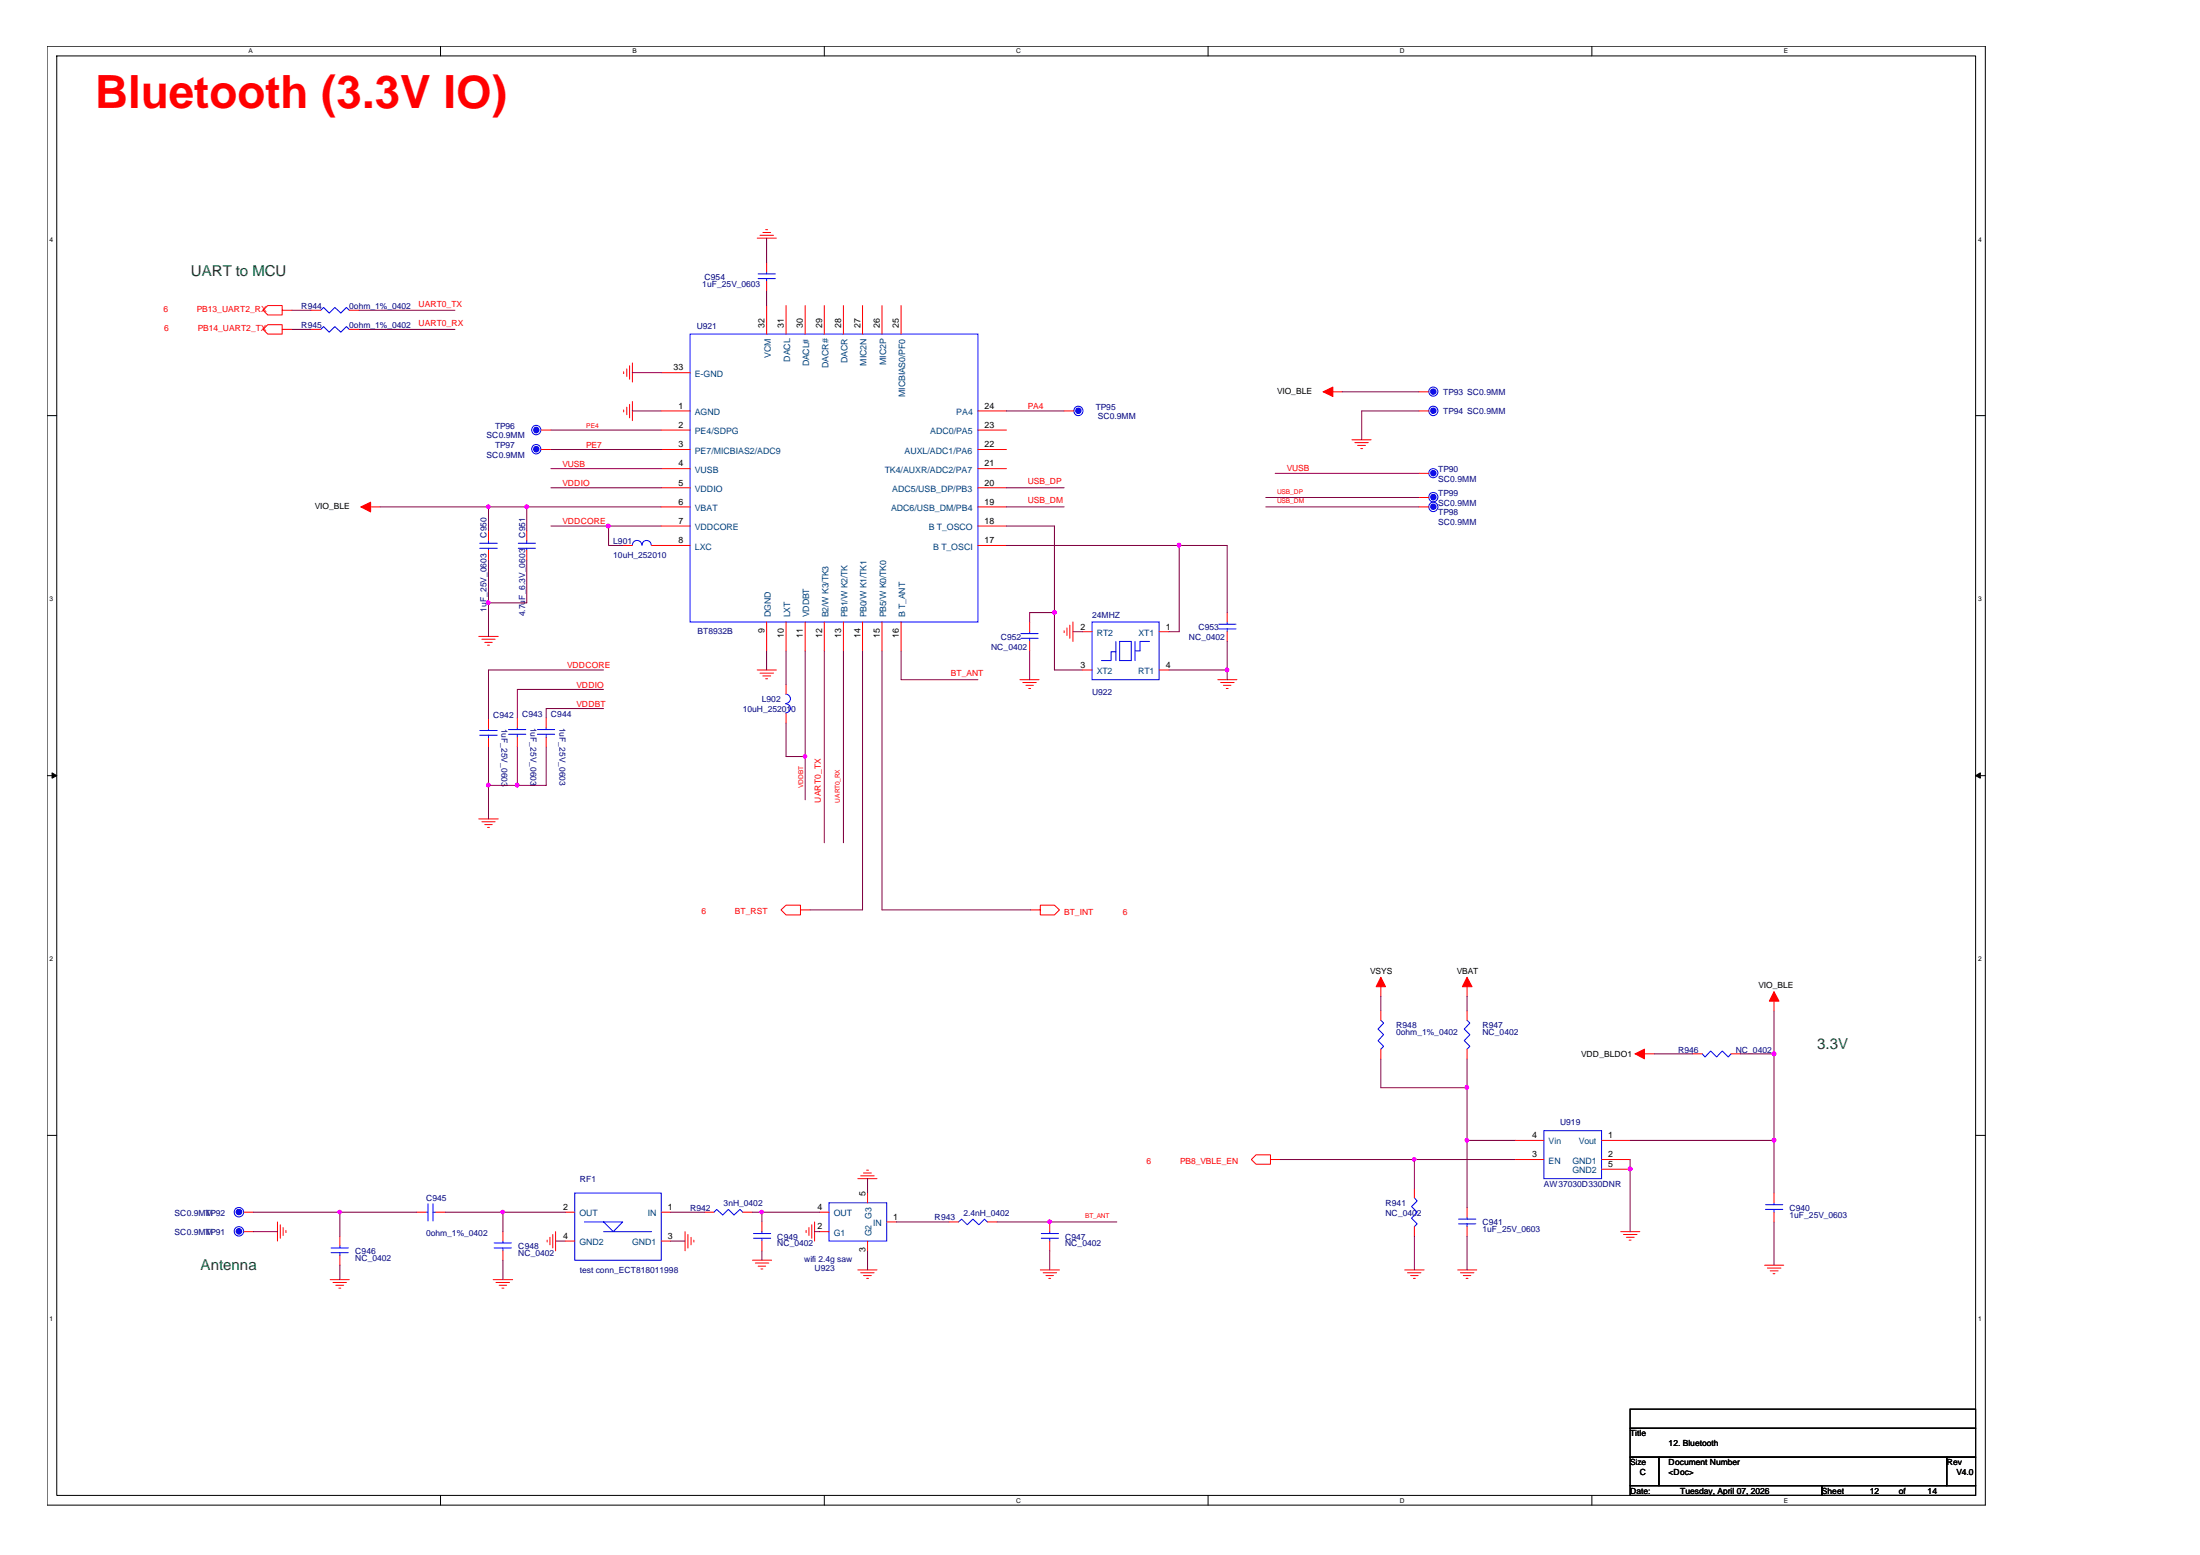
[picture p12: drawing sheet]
<svg xmlns="http://www.w3.org/2000/svg" width="297mm" height="210mm" viewBox="0 0 297 210" stroke-linecap="round" stroke-linejoin="round" font-family="sans-serif">
<path d="M6.3 6.2h261.8v197h-261.7zM7.7 7.5h259v194.4h-259z" fill="none" stroke="#000" stroke-width=".14"/>
<g fill="#fff">
<path d="M33.6 6.4h.5v1h-.5z"/>
<path d="M33.6 202h.5v1h-.5z"/>
</g>
<path d="M59.5 6.2v1.3M59.5 201.9v1.3" fill="none" stroke="#000" stroke-width=".14"/>
<g fill="#fff">
<path d="M85.4 6.4h.6v1h-.6z"/>
<path d="M85.4 202h.6v1h-.6z"/>
</g>
<path d="M111.3 6.2v1.3M111.3 201.9v1.3" fill="none" stroke="#000" stroke-width=".14"/>
<g fill="#fff">
<path d="M137.2 6.4h.6v1h-.6z"/>
<path d="M137.2 202h.6v1h-.6z"/>
</g>
<path d="M163.1 6.2v1.3M163.1 201.9v1.3" fill="none" stroke="#000" stroke-width=".14"/>
<g fill="#fff">
<path d="M189 6.4h.7v1h-.7z"/>
<path d="M189 202h.7v1h-.7z"/>
</g>
<path d="M214.9 6.2v1.3M214.9 201.9v1.3" fill="none" stroke="#000" stroke-width=".14"/>
<g fill="#fff">
<path d="M240.8 6.4h.6v1h-.6z"/>
<path d="M240.8 202h.6v1h-.6z"/>
<path d="M6.7 31.8h.5v1h-.5z"/>
<path d="M267.1 31.8h.5v1h-.5z"/>
<path d="M6.7 80.4h.5v1h-.5z"/>
<path d="M267.1 80.4h.5v1h-.5z"/>
</g>
<path d="M6.3 56.1h1.4M266.7 56.1h1.4" fill="none" stroke="#000" stroke-width=".14"/>
<g fill="#fff">
<path d="M6.7 129h.5v1h-.5z"/>
<path d="M267.1 129h.5v1h-.5z"/>
</g>
<path d="M6.3 104.7h1.4M266.7 104.7h1.4" fill="none" stroke="#000" stroke-width=".14"/>
<path d="M7 104.3l.7 .4-.7 .3zM266.7 104.7l.7-.4v.7z" fill="#000" stroke="#000" stroke-width=".14"/>
<g fill="#fff">
<path d="M6.7 177.5h.5v1h-.5z"/>
<path d="M267.1 177.5h.5v1h-.5z"/>
</g>
<path d="M6.3 153.3h1.4M266.7 153.3h1.4M220.1 190.2h46.6v2.6h-46.6zM220.1 192.8h46.6v3.9h-46.6zM220.1 196.7h3.9v3.8h-3.9zM224 196.7h38.8v3.8h-38.8zM262.8 196.7h3.9v3.8h-3.9zM220.1 200.5h25.9v1.4h-25.9zM246 200.5h20.7v1.4h-20.7z" fill="none" stroke="#000" stroke-width=".14"/>
<g fill="none" stroke="#f00" stroke-width=".14">
<path d="M102.2 32.1h2.6M102.6 31.8h1.8M103 31.4h1.1M103.4 31h.2M103.5 35.4v1.3M103.5 38v1.3M38.1 44.5v-.7h-1.9l-.7 .7 .7 .6h1.9v-.6h1.3M38.1 41.9v-.7h-1.9l-.7 .7 .7 .6h1.9v-.6h1.3M42 44.5h1.3M42 41.9h1.3M47.2 44.5h1.3M47.2 41.9h1.3"/>
<path d="M73.1 58.1h1.3M84.2 55.3v.3M84.2 50.2v.2M84.6 55v1M84.6 49.8v1M85 54.6v1.8M85 49.4v1.8M85.4 54.2v2.6M85.4 49v2.6M89.3 55.5h3.9M89.3 58.1h3.9M89.3 50.3h3.9"/>
<path d="M103.5 41.2v3.9M106.1 41.2v3.9M108.7 41.2v3.9M111.3 41.2v3.9M113.9 41.2v3.9M116.5 41.2v3.9M119.1 41.2v3.9M121.7 41.2v3.9M132 58.1h3.9M132 55.5h3.9M143.7 55.5h1.3M178.6 52.9h2.6"/>
<path d="M182.5 59.4h2.6M182.9 59.7h1.8M191.6 52.9h1.3M191.6 55.5h1.3M48.7 68.4h2.6M66 74.3v1.3M66 71.7v1.3M71.1 74.3v1.3M71.1 71.7v1.3M73.1 60.7h1.3M84.1 73.6h1.3M88 73.6h5.2"/>
<path d="M89.3 60.7h3.9M89.3 63.3h3.9M89.3 65.8h3.9M89.3 68.4h3.9M89.3 71h3.9M132 73.6h3.9M132 71h3.9M132 68.4h3.9M132 65.8h3.9M132 63.3h3.9M132 60.7h3.9M183.3 60.1h1.1"/>
<path d="M183.7 60.6h.3M191.6 63.9h1.3M191.6 67.2h1.3M191.6 68.4h1.3M64.6 85.9h2.7M65.1 86.3h1.7M65.4 86.7h1.1M65.8 87.1h.3M66 97v1.4M66 99.7v1.2M69.8 96.9v1.3M69.8 99.5v1.3"/>
<path d="M73.7 96.9v1.3M73.7 99.5v1.3M102.2 90.4h2.6M102.6 90.9h1.8M103 91.2h1.1M103.4 91.6h.2M103.5 84v3.9M106.1 96.3v1.3M106.1 92.4v1.3M106.1 84v3.9M108.7 84v3.9M111.3 84v3.9"/>
<path d="M113.9 84v3.9M116.5 84v3.9M119.1 84v3.9M121.7 84v3.9M137.7 91.8h2.6M138.1 92.1h1.8M138.5 92.5h1M138.9 92.9h.2M139 84v1.3M139 86.6v1.3M143.7 85.1v.3M144.1 84.8v1"/>
<path d="M144.4 84.4v1.8M144.9 84v2.6M146.1 85.3h1.3M146.1 90.4h1.3M156.5 90.4h1.3M156.5 85.3h1.3M164.4 91.8h2.6M164.8 92.1h1.8M165.2 92.5h1M165.6 92.9h.2M165.7 82.7v1.3M165.7 85.3v1.3"/>
<path d="M64.6 110.5h2.7M65.1 110.9h1.7M65.4 111.3h1.1M65.8 111.7h.3M108.1 122.8v.7h-2l-.6-.7 .6-.6h2v.6h1.2M139.1 122.8h1.4v-.6h1.9l.6 .6-.6 .7h-1.9v-.7M186.4 136.5v1.2M186.4 131.9v2.6M198.1 136.5v1.2M198.1 131.9v2.6M239.5 133.9v2.6M115.8 159.1h2.6"/>
<path d="M116.2 158.7h1.8M116.6 158.3h1M117 158h.3M171.5 156.5v.7h-1.9l-.6-.7 .6-.6h1.9v.6h1.3M186.4 141.6v1.3M198.1 141.6v1.3M204.6 156.5h3.8M204.6 153.9h3.8M216.2 153.9h3.9M216.2 156.5h3.9M216.2 157.8h3.9M220.8 142.3h2.6"/>
<path d="M228.5 142.3h1.3M233.7 142.3h1.3M32.9 163.6h1.3M32.9 166.3h1.3M37.5 164.9v2.6M37.8 165.3v1.8M38.2 165.7v1.1M38.6 166.1v.3M44.6 172.7h2.6M45 173.1h1.8M45.3 173.5h1.1M45.8 173.9h.2"/>
<path d="M45.9 166.9v1.3M45.9 169.5v1.3M56.3 163.6h1.2M58.8 163.6h1.3M66.6 172.7h2.6M67 173.1h1.8M67.4 173.5h1M67.8 173.9h.2M67.9 166.3v1.2M67.9 168.8v1.3M73.9 167.4v.3M74.3 167v1"/>
<path d="M74.6 166.6v1.9M75 166.3v2.5M76.3 163.6h1.3M76.3 167.5h1.3M89.3 163.6h1.3M89.3 167.5h1.3M92.5 166.3v2.5M92.9 166.6v1.9M93.3 167v1M93.7 167.4v.3M95.1 163.6h1.3M100.3 163.6h1.3"/>
<path d="M101.6 170.1h2.6M102 170.5h1.8M102.4 170.9h1M102.7 171.3h.3M102.9 164.9v1.4M102.9 167.5v1.3M108.8 166.1v.3M109.2 165.7v1.1M109.6 165.3v1.8M110 164.9v2.6M110.7 163.6h1.2M110.7 166.3h1.2"/>
<path d="M115.8 171.4h2.6M116.2 171.8h1.8M116.6 172.2h1M117 172.6h.3M117.1 161.1v1.3M117.1 167.5v1.3M119.7 164.9h1.3M128.1 164.9h1.3M133.3 164.9h1.3M140.5 171.4h2.5M140.8 171.8h1.9M141.2 172.2h1"/>
<path d="M141.6 172.6h.3M141.7 164.9v1.4M141.7 167.5v1.3M189.7 171.4h2.6M190 171.8h1.9M190.5 172.2h1M190.8 172.6h.3M191 165.6v1.3M191 160.4v1.3M196.8 171.4h2.6M197.2 171.8h1.8M197.6 172.2h1"/>
<path d="M198 172.6h.2M198.1 163v1.3M198.1 165.6v1.3M218.8 166.3h2.6M219.2 166.6h1.8M219.6 167h1M220 167.4h.2M238.3 170.8h2.5M238.6 171.2h1.9M239 171.5h1.1M239.4 171.9h.2M239.5 161.1v1.3"/>
<path d="M239.5 163.6v1.3"/>
</g>
<g fill="#f00" stroke="#f00" stroke-width=".14">
<path d="M239.5 133.9l.7 1.2h-1.3z"/>
<path d="M198.1 131.9l.7 1.3h-1.4z"/>
<path d="M48.7 68.4l1.3-.6v1.3z"/>
<path d="M186.4 131.9l.7 1.3h-1.3z"/>
<path d="M220.8 142.3l1.2-.7v1.3z"/>
<path d="M178.6 52.9l1.4-.6v1.2z"/>
</g>
<g fill="none" stroke="#00f" stroke-width=".14">
<path d="M102.4 37.6h2.3M102.4 37h2.3M103.5 36.7v.3M103.5 37.6v.4M43.3 44.5l.4-.4 .8 .7 .7-.7 .8 .7 .8-.7 .4 .4M43.3 41.9l.4-.4 .8 .8 .7-.8 .8 .8 .8-.8 .4 .4M93.2 45.1h38.8v38.9h-38.8zM64.8 73.3h2.3M64.8 74h2.3M66 74v.3M66 73v.3M70 73.3h2.3"/>
<path d="M70 74h2.3M71.1 74v.3M71.1 73v.3M85.4 73.6a.64 .64 0 0 1 .6-.6 .64 .64 0 0 1 .7 .6M86.7 73.6a.61 .61 0 0 1 .6-.6 .61 .61 0 0 1 .6 .6M64.8 99.2h2.3M64.8 98.6h2.3M66 98.4v.2M66 99.2v.5M68.7 99.1h2.3M68.7 98.5h2.3M69.8 98.2v.3"/>
<path d="M69.8 99.1v.4M72.6 99.1h2.3M72.6 98.5h2.3M73.7 98.2v.3M73.7 99.1v.4M106.1 95a.61 .61 0 0 1 .6 .6 .61 .61 0 0 1-.6 .6M106.1 93.7a.64 .64 0 0 1 .6 .6 .64 .64 0 0 1-.6 .7M137.8 86.2h2.4M137.8 85.5h2.4M139 85.3v.2M139 86.2v.4M147.4 84h9.1v7.8h-9.1z"/>
<path d="M150.7 86.6v2.6M150.7 88h-.7v1.2h-1.3M151.2 86.6h1.5v2.6h-1.5zM153.2 86.6v2.6M155.2 86.6h-1.3v1.3h-.7M164.5 84.9h2.4M164.5 84.3h2.4M165.7 84v.3M165.7 84.9v.4M186.4 137.7l.4 .4-.7 .8 .7 .8-.7 .8 .7 .7-.4 .4M198.1 137.7l.4 .4-.8 .8 .8 .8-.8 .8 .8 .7-.4 .4M208.4 152.6h7.8v6.5h-7.8z"/>
<path d="M229.8 142.3l.4 .4 .8-.8 .8 .8 .7-.8 .8 .8 .4-.4M44.7 169.1h2.3M44.7 168.5h2.3M45.9 168.2v.3M45.9 169.1v.4M57.5 163.6h.3M57.8 162.5v2.3M58.5 162.5v2.3M58.5 163.6h.3M66.7 168.5h2.3M66.7 167.8h2.3M67.9 167.5v.3"/>
<path d="M67.9 168.5v.3M77.6 161.1h11.7v9h-11.7zM78.9 164.9h5.2l-1.3 1.4-1.3-1.4M81.5 166.3h6.5M96.4 163.6l.4-.3 .8 .7 .7-.7 .8 .7 .8-.7 .4 .3M101.7 167.1h2.4M101.7 166.5h2.4M102.9 166.3v.2M102.9 167.1v.4M111.9 162.4h7.8v5.1h-7.8zM129.4 164.9l.4-.3 .8 .7 .8-.7 .8 .7 .7-.7 .4 .3M140.6 167.1h2.3"/>
<path d="M140.6 166.5h2.3M141.7 166.3v.2M141.7 167.1v.4M191 161.7l.3 .4-.7 .8 .7 .7-.7 .8 .7 .8-.3 .4M196.9 165.2h2.4M196.9 164.6h2.4M198.1 164.3v.3M198.1 165.2v.4M238.4 163.3h2.3M238.4 162.6h2.3M239.5 162.4v.2M239.5 163.3v.3"/>
<circle cx="72.4" cy="58" r=".63"/>
<circle cx="145.6" cy="55.5" r=".63"/>
<circle cx="193.5" cy="55.5" r=".63"/>
<circle cx="193.5" cy="52.9" r=".62"/>
<circle cx="72.4" cy="60.6" r=".63"/>
<circle cx="193.5" cy="67.1" r=".63"/>
<circle cx="193.5" cy="68.4" r=".63"/>
<circle cx="193.5" cy="63.9" r=".62"/>
<circle cx="32.3" cy="166.2" r=".64"/>
<circle cx="32.3" cy="163.6" r=".64"/>
</g>
<g fill="#00f" stroke="#00f" stroke-width=".14">
<circle cx="193.5" cy="52.9" r=".37"/>
<circle cx="32.3" cy="163.6" r=".37"/>
<circle cx="193.5" cy="55.4" r=".37"/>
<circle cx="72.4" cy="58" r=".38"/>
<circle cx="72.4" cy="60.6" r=".38"/>
<circle cx="193.5" cy="63.9" r=".37"/>
<circle cx="193.5" cy="67.1" r=".38"/>
<circle cx="145.6" cy="55.4" r=".37"/>
<circle cx="193.5" cy="68.4" r=".37"/>
<circle cx="32.3" cy="166.2" r=".38"/>
</g>
<g fill="none" stroke="#800040" stroke-width=".14">
<path d="M103.5 32.1v3.3M103.5 39.3v1.9M39.4 41.9h2.6M39.4 44.5h2.6M48.5 41.9h12.9M48.5 44.5h12.9M74.4 58.1h14.9M85.4 55.5h3.9M85.4 50.3h3.9M135.9 55.5h7.8M181.2 52.9h10.4M191.6 55.5h-7.7v3.9"/>
<path d="M51.3 68.4h14.7M66 68.4h5.1M66 75.6v5.8M66 68.4v3.3M71.1 68.4h18.2M71.1 75.6v5.8h-5.1M71.1 68.4v3.3M74.4 71h7.8M74.4 65.8h14.9M74.4 60.7h14.9M74.4 63.3h14.9M82.2 71h7.1"/>
<path d="M82.2 71v2.6h1.9M135.9 71h6.5v11.7M135.9 65.8h7.8M135.9 68.4h7.8M135.9 73.6h23.3M159.2 73.6h6.5v9.1M159.2 73.6v11.7h-1.4M170.9 67.2h20.7M170.9 68.4h20.7M172.2 63.9h19.4M66 81.4v4.5M81.5 93.1h-11.7v3.8"/>
<path d="M81.5 95.6h-7.8v1.3M81.5 90.4h-15.5v6.6M103.5 87.9v2.5M106.1 87.9v4.5M106.1 97.6v4.5h2.6M108.7 87.9v14.2M111.3 87.9v25.9M113.9 87.9v25.9M116.5 87.9v34.9h-7.2M119.1 87.9v34.9h20M121.7 87.9v3.9h10.3M139 87.9v3.9"/>
<path d="M142.4 82.7v7.7h3.7M142.4 82.7h-3.4v1.3M144.9 85.3h1.2M157.8 90.4h7.9v1.4M165.7 86.6v3.8M66 106h3.8M66 100.9v5.1M66 106v4.5M69.8 100.8v5.2M73.7 100.8v5.2h-3.9M108.7 102.1v5.9M186.4 134.5v2"/>
<path d="M198.1 134.5v2M239.5 136.5v5.8M117.1 159.1v2M172.8 156.5h18.2M186.4 142.9v3.9h11.7M191 156.5v3.9M191 156.5h13.6M198.1 153.9v9.1M198.1 146.8v7.1M198.1 142.9v3.9M198.1 153.9h6.5M220.1 153.9h19.4"/>
<path d="M220.1 156.5v9.8M223.4 142.3h5.1M235 142.3h4.5M239.5 153.9v7.2M239.5 142.3v11.6M34.2 166.3h3.3M34.2 163.6h11.7M45.9 163.6h10.4M45.9 163.6v3.3M45.9 170.8v1.9M60.1 163.6h7.8M67.9 163.6v2.7"/>
<path d="M67.9 170.1v2.6M67.9 163.6h8.4M75 167.5h1.3M90.6 167.5h1.9M90.6 163.6h4.5M101.6 163.6h1.3M102.9 163.6h7.8M102.9 168.8v1.3M102.9 163.6v1.3M110 166.3h.7M117.1 168.8v2.6M121 164.9h7.1"/>
<path d="M134.6 164.9h16.2M141.7 168.8v2.6M191 166.9v4.5M198.1 166.9v4.5M239.5 164.9v5.9"/>
</g>
<g fill="#f0f" stroke="#f0f" stroke-width=".14">
<path d="M190.8 156.3h.3l.1 .2-.1 .2h-.2h-.1z" fill-rule="evenodd"/>
<path d="M197.9 153.7h.3l.1 .2-.1 .2h-.2h-.1z" fill-rule="evenodd"/>
<path d="M65.8 105.8l.1-.1 .2 .1v.3l-.2 .1-.1-.1z" fill-rule="evenodd"/>
<path d="M69.7 105.8l.1-.1 .2 .1v.3l-.2 .1-.1-.1z" fill-rule="evenodd"/>
<path d="M45.7 163.4h.3l.1 .2-.1 .2h-.2h-.1z" fill-rule="evenodd"/>
<path d="M108.5 101.9h.3l.1 .2-.1 .2h-.1h-.2z" fill-rule="evenodd"/>
<path d="M165.5 90.2h.2l.2 .1-.1 .3-.1 .1-.2-.1z" fill-rule="evenodd"/>
<path d="M141.5 164.7h.4v.2v.2l-.2 .1-.2-.1z" fill-rule="evenodd"/>
<path d="M67.7 163.4h.3l.1 .2-.1 .2h-.1h-.2z" fill-rule="evenodd"/>
<path d="M102.7 163.4h.3l.1 .2-.1 .2h-.2h-.1z" fill-rule="evenodd"/>
<path d="M65.8 81.2h.3l.1 .1-.1 .2-.2 .1-.1-.1z" fill-rule="evenodd"/>
<path d="M65.8 68.2h.3l.1 .2-.1 .2h-.2h-.1z" fill-rule="evenodd"/>
<path d="M159 73.4l.2-.1 .2 .1-.1 .4h-.1h-.2z" fill-rule="evenodd"/>
<path d="M197.9 146.6l.1-.1 .3 .1-.1 .4h-.2h-.1z" fill-rule="evenodd"/>
<path d="M190.8 156.3h.3l.1 .2-.1 .2h-.2h-.1z" fill-rule="evenodd"/>
<path d="M197.9 153.7h.3l.1 .2-.1 .2h-.2h-.1z" fill-rule="evenodd"/>
<path d="M65.8 105.8l.1-.1 .2 .1v.3l-.2 .1-.1-.1z" fill-rule="evenodd"/>
<path d="M69.7 105.8l.1-.1 .2 .1v.3l-.2 .1-.1-.1z" fill-rule="evenodd"/>
<path d="M45.7 163.4h.3l.1 .2-.1 .2h-.2h-.1z" fill-rule="evenodd"/>
<path d="M108.5 101.9h.3l.1 .2-.1 .2h-.1h-.2z" fill-rule="evenodd"/>
<path d="M165.5 90.2h.2l.2 .1-.1 .3-.1 .1-.2-.1z" fill-rule="evenodd"/>
<path d="M141.5 164.7h.4v.2v.2l-.2 .1-.2-.1z" fill-rule="evenodd"/>
<path d="M67.7 163.4h.3l.1 .2-.1 .2h-.1h-.2z" fill-rule="evenodd"/>
<path d="M102.7 163.4h.3l.1 .2-.1 .2h-.2h-.1z" fill-rule="evenodd"/>
<path d="M65.8 81.2h.3l.1 .1-.1 .2-.2 .1-.1-.1z" fill-rule="evenodd"/>
<path d="M65.8 68.2h.3l.1 .2-.1 .2h-.2h-.1z" fill-rule="evenodd"/>
<path d="M159 73.4l.2-.1 .2 .1-.1 .4h-.1h-.2z" fill-rule="evenodd"/>
<path d="M197.9 146.6l.1-.1 .3 .1-.1 .4h-.2h-.1z" fill-rule="evenodd"/>
<circle cx="239.5" cy="153.9" r=".25"/>
<circle cx="220.1" cy="157.8" r=".26"/>
<circle cx="82.1" cy="71" r=".26"/>
<circle cx="71.1" cy="68.4" r=".25"/>
<circle cx="142.4" cy="82.7" r=".25"/>
<circle cx="239.5" cy="142.3" r=".26"/>
</g>
<text font-size="6.2" fill="#f00" x="12.8" y="14.6">Bluetooth (3.3V IO)</text>
<g font-size="2" fill="#008000">
<text x="25.8" y="37.3">UART to MCU</text>
<text x="245.4" y="141.6">3.3V</text>
<text x="27.1" y="171.4">Antenna</text>
</g>
<g font-size="1.2">
<text x="103.2" y="44.2" transform="rotate(-90 103.2 44.2)">32</text>
<text x="105.8" y="44.2" transform="rotate(-90 105.8 44.2)">31</text>
<text x="108.4" y="44.2" transform="rotate(-90 108.4 44.2)">30</text>
<text x="111" y="44.2" transform="rotate(-90 111 44.2)">29</text>
<text x="113.6" y="44.2" transform="rotate(-90 113.6 44.2)">28</text>
<text x="116.2" y="44.2" transform="rotate(-90 116.2 44.2)">27</text>
<text x="118.8" y="44.2" transform="rotate(-90 118.8 44.2)">26</text>
<text x="121.4" y="44.2" transform="rotate(-90 121.4 44.2)">25</text>
<text x="90.9" y="50">33</text>
<text x="91.6" y="55.2">1</text>
<text x="91.6" y="57.8">2</text>
<text x="132.9" y="55.2">24</text>
<text x="132.9" y="57.8">23</text>
<text x="91.6" y="60.4">3</text>
<text x="91.6" y="63">4</text>
<text x="91.6" y="65.5">5</text>
<text x="132.9" y="65.5">20</text>
<text x="132.9" y="63">21</text>
<text x="132.9" y="60.4">22</text>
<text x="91.6" y="68.1">6</text>
<text x="91.6" y="70.7">7</text>
<text x="132.9" y="70.7">18</text>
<text x="132.9" y="68.1">19</text>
<text x="91.6" y="73.3">8</text>
<text x="132.9" y="73.3">17</text>
<text x="103.2" y="85.5" transform="rotate(-90 103.2 85.5)">9</text>
<text x="105.8" y="86.1" transform="rotate(-90 105.8 86.1)">10</text>
<text x="108.4" y="86.1" transform="rotate(-90 108.4 86.1)">11</text>
<text x="111" y="86.1" transform="rotate(-90 111 86.1)">12</text>
<text x="113.6" y="86.1" transform="rotate(-90 113.6 86.1)">13</text>
<text x="116.2" y="86.1" transform="rotate(-90 116.2 86.1)">14</text>
<text x="118.8" y="86.1" transform="rotate(-90 118.8 86.1)">15</text>
<text x="121.4" y="86.1" transform="rotate(-90 121.4 86.1)">16</text>
<text x="145.9" y="85">2</text>
<text x="157.4" y="85">1</text>
<text x="145.9" y="90.1">3</text>
<text x="157.4" y="90.1">4</text>
<text x="206.9" y="153.6">4</text>
<text x="217.1" y="153.6">1</text>
<text x="116.8" y="161.5" transform="rotate(-90 116.8 161.5)">5</text>
<text x="206.9" y="156.2">3</text>
<text x="217.1" y="156.2">2</text>
<text x="217.1" y="157.5">5</text>
<text x="76" y="163.3">2</text>
<text x="76" y="167.2">4</text>
<text x="90.2" y="163.3">1</text>
<text x="90.2" y="167.2">3</text>
<text x="110.4" y="163.3">4</text>
<text x="110.4" y="166">2</text>
<text x="120.6" y="164.6">1</text>
<text x="116.8" y="169.1" transform="rotate(-90 116.8 169.1)">3</text>
</g>
<g font-size="1.2" fill="#004080">
<text x="93.8" y="50.9">E-GND</text>
<text x="104.1" y="48.3" transform="rotate(-90 104.1 48.3)">VCM</text>
<text x="106.7" y="48.8" transform="rotate(-90 106.7 48.8)">DACL</text>
<text x="109.3" y="49.5" transform="rotate(-90 109.3 49.5)">DACL#</text>
<text x="111.8" y="49.7" transform="rotate(-90 111.8 49.7)">DACR#</text>
<text x="114.4" y="49" transform="rotate(-90 114.4 49)">DACR</text>
<text x="117" y="49.4" transform="rotate(-90 117 49.4)">MIC2N</text>
<text x="119.6" y="49.3" transform="rotate(-90 119.6 49.3)">MIC2P</text>
<text x="122.2" y="53.6" transform="rotate(-90 122.2 53.6)">MICBIAS0/PF0</text>
<text x="93.8" y="56">AGND</text>
<text x="93.8" y="58.6">PE4/SDPG</text>
<text x="125.6" y="58.6">ADC0/PA5</text>
<text x="129.1" y="56">PA4</text>
<text x="93.8" y="61.2">PE7/MICBIAS2/ADC9</text>
<text x="93.8" y="63.8">VUSB</text>
<text x="119.5" y="63.8">TK4/AUXR/ADC2/PA7</text>
<text x="122.1" y="61.2">AUXL/ADC1/PA6</text>
<text x="93.8" y="66.4">VDDIO</text>
<text x="93.8" y="69">VBAT</text>
<text x="93.8" y="71.6">VDDCORE</text>
<text x="120.3" y="69">ADC6/USB_DM/PB4</text>
<text x="120.5" y="66.4">ADC5/USB_DP/PB3</text>
<text x="125.4" y="71.6">B T_OSCO</text>
<text x="93.8" y="74.2">LXC</text>
<text x="126" y="74.2">B T_OSCI</text>
<text x="104.1" y="83.3" transform="rotate(-90 104.1 83.3)">DGND</text>
<text x="106.7" y="83.3" transform="rotate(-90 106.7 83.3)">LXT</text>
<text x="109.3" y="83.3" transform="rotate(-90 109.3 83.3)">VDDBT</text>
<text x="111.8" y="83.3" transform="rotate(-90 111.8 83.3)">B2/W K3/TK3</text>
<text x="114.4" y="83.3" transform="rotate(-90 114.4 83.3)">PB1/W K2/TK</text>
<text x="117" y="83.3" transform="rotate(-90 117 83.3)">PB0/W K1/TK1</text>
<text x="119.6" y="83.3" transform="rotate(-90 119.6 83.3)">PB5/W K0/TK0</text>
<text x="122.2" y="83.3" transform="rotate(-90 122.2 83.3)">B T_ANT</text>
<text x="148.1" y="85.8">RT2</text>
<text x="153.7" y="85.8">XT1</text>
<text x="148.1" y="91">XT2</text>
<text x="153.7" y="91">RT1</text>
<text x="209.1" y="154.5">Vin</text>
<text x="213.1" y="154.5">Vout</text>
<text x="209.1" y="157.1">EN</text>
<text x="212.3" y="157.1">GND1</text>
<text x="212.3" y="158.4">GND2</text>
<text x="78.2" y="164.2">OUT</text>
<text x="87.5" y="164.2">IN</text>
<text x="112.6" y="164.2">OUT</text>
<text x="112.6" y="166.8">G1</text>
<text x="117.7" y="166.9" transform="rotate(-90 117.7 166.9)">G2</text>
<text x="117.7" y="164.5" transform="rotate(-90 117.7 164.5)">G3</text>
<text x="117.9" y="165.5">IN</text>
<text x="78.2" y="168.1">GND2</text>
<text x="85.3" y="168.1">GND1</text>
</g>
<g font-size="1.1" fill="#000080">
<text x="40.7" y="41.7">R944</text>
<text x="47.2" y="41.7">0ohm_1%_0402</text>
<text x="94.8" y="38.7">1uF_25V_0603</text>
<text x="95.1" y="37.8">C954</text>
<text x="40.7" y="44.3">R945</text>
<text x="47.2" y="44.3">0ohm_1%_0402</text>
<text x="94.1" y="44.4">U921</text>
<text x="194.9" y="53.4">TP93 SC0.9MM</text>
<text x="65.7" y="59.2">SC0.9MM</text>
<text x="66.8" y="57.9">TP96</text>
<text x="148" y="55.3">TP95</text>
<text x="148.2" y="56.6">SC0.9MM</text>
<text x="194.9" y="55.9">TP94 SC0.9MM</text>
<text x="65.7" y="61.8">SC0.9MM</text>
<text x="66.8" y="60.5">TP97</text>
<text x="194.2" y="63.7">TP90</text>
<text x="194.2" y="65">SC0.9MM</text>
<text x="194.2" y="66.9">TP99</text>
<text x="194.2" y="68.3">SC0.9MM</text>
<text x="194.2" y="69.5">TP98</text>
<text x="194.2" y="70.8">SC0.9MM</text>
<text x="65.7" y="72.6" transform="rotate(-90 65.7 72.6)">C950</text>
<text x="70.9" y="72.6" transform="rotate(-90 70.9 72.6)">C951</text>
<text x="82.8" y="73.4">L901</text>
<text x="82.8" y="75.4">10uH_252010</text>
<text x="65.7" y="82.6" transform="rotate(-90 65.7 82.6)">1uF_25V_0603</text>
<text x="70.9" y="83.2" transform="rotate(-90 70.9 83.2)">4.7uF_6.3V_0603</text>
<text x="147.4" y="83.4">24MHZ</text>
<text x="94.2" y="85.6">BT8932B</text>
<text x="133.8" y="87.7">NC_0402</text>
<text x="135.1" y="86.4">C952</text>
<text x="160.5" y="86.4">NC_0402</text>
<text x="161.8" y="85.1">C953</text>
<text x="102.9" y="94.8">L902</text>
<text x="147.4" y="93.9">U922</text>
<text x="66.6" y="96.9">C942</text>
<text x="67.7" y="98.4" transform="rotate(90 67.7 98.4)">1uF_25V_0603</text>
<text x="70.5" y="96.7">C943</text>
<text x="71.6" y="98.2" transform="rotate(90 71.6 98.2)">1uF_25V_0603</text>
<text x="74.4" y="96.7">C944</text>
<text x="75.5" y="98.2" transform="rotate(90 75.5 98.2)">1uF_25V_0603</text>
<text x="100.3" y="96.1">10uH_252010</text>
<text x="188.5" y="138.8">R948</text>
<text x="188.5" y="139.8">0ohm_1%_0402</text>
<text x="200.2" y="138.8">R947</text>
<text x="200.2" y="139.8">NC_0402</text>
<text x="226.6" y="142.1">R946</text>
<text x="234.4" y="142.1">NC_0402</text>
<text x="210.7" y="151.9">U919</text>
<text x="78.3" y="159.6">RF1</text>
<text x="208.4" y="160.2">AW37030D330DNR</text>
<text x="23.6" y="164.1">SC0.9MM</text>
<text x="23.6" y="166.7">SC0.9MM</text>
<text x="27.7" y="164.1">TP92</text>
<text x="27.7" y="166.7">TP91</text>
<text x="57.5" y="162.2">C945</text>
<text x="57.5" y="166.8">0ohm_1%_0402</text>
<text x="93.2" y="163.5">R942</text>
<text x="97.7" y="162.8">3nH_0402</text>
<text x="104.9" y="167.4">C949</text>
<text x="126.2" y="164.7">R943</text>
<text x="130.1" y="164.1">2.4nH_0402</text>
<text x="143.8" y="167.4">C947</text>
<text x="187.1" y="162.8">R941</text>
<text x="187.1" y="164.1">NC_0402</text>
<text x="200.2" y="165.4">C941</text>
<text x="200.2" y="166.3">1uF_25V_0603</text>
<text x="241.6" y="163.5">C940</text>
<text x="241.6" y="164.4">1uF_25V_0603</text>
<text x="48" y="169.3">C946</text>
<text x="48" y="170.2">NC_0402</text>
<text x="70" y="168.6">C948</text>
<text x="70" y="169.6">NC_0402</text>
<text x="78.3" y="171.9">test conn_ECT818011998</text>
<text x="104.9" y="168.2">NC_0402</text>
<text x="108.6" y="170.3">wifi 2.4g saw</text>
<text x="110" y="171.6">U923</text>
<text x="143.8" y="168.2">NC_0402</text>
</g>
<g font-size="1.1" fill="#f00">
<text x="56.5" y="41.4">UART0_TX</text>
<text x="22.1" y="42.1">6</text>
<text x="22.2" y="44.7">6</text>
<text x="26.6" y="42.1">PB13_UART2_RX</text>
<text x="26.7" y="44.7">PB14_UART2_TX</text>
<text x="56.5" y="44">UART0_RX</text>
<text x="138.8" y="55.2">PA4</text>
<text x="75.9" y="65.6">VDDIO</text>
<text x="75.9" y="63">VUSB</text>
<text x="79.2" y="60.4">PE7</text>
<text x="138.8" y="65.4">USB_DP</text>
<text x="173.7" y="63.6">VUSB</text>
<text x="75.9" y="70.8">VDDCORE</text>
<text x="138.8" y="68">USB_DM</text>
<text x="76.6" y="90.2">VDDCORE</text>
<text x="77.9" y="92.8">VDDIO</text>
<text x="77.9" y="95.4">VDDBT</text>
<text x="128.4" y="91.3">BT_ANT</text>
<text x="110.8" y="108.3" transform="rotate(-90 110.8 108.3)">UART0_TX</text>
<text x="94.7" y="123.4">6</text>
<text x="99.2" y="123.4">BT_RST</text>
<text x="143.7" y="123.5">BT_INT</text>
<text x="151.6" y="123.5">6</text>
<text x="154.8" y="157.1">6</text>
<text x="159.3" y="157.1">PB8_VBLE_EN</text>
</g>
<g font-size="1.1">
<text x="172.4" y="53.2">VIO_BLE</text>
<text x="42.5" y="68.8">VIO_BLE</text>
<text x="185" y="131.5">VSYS</text>
<text x="196.7" y="131.5">VBAT</text>
<text x="237.4" y="133.4">VIO_BLE</text>
<text x="213.5" y="142.7">VDD_BLDO1</text>
<text x="220.1" y="193.9">Title</text>
<text x="220.1" y="197.8">Size</text>
<text x="225.3" y="195.2">12. Bluetooth</text>
<text x="225.3" y="197.8">Document Number</text>
<text x="262.8" y="197.8">Rev</text>
<text x="220.1" y="201.6">Date:</text>
<text x="221.4" y="199.1">C</text>
<text x="225.3" y="199.1">&lt;Doc&gt;</text>
<text x="226.9" y="201.6">Tuesday, April 07, 2026</text>
<text x="246" y="201.6">Sheet</text>
<text x="252.5" y="201.6">12</text>
<text x="256.4" y="201.6">of</text>
<text x="260.3" y="201.6">14</text>
<text x="264.2" y="199.1">V4.0</text>
</g>
<g font-size=".9">
<text x="33.6" y="7.2">A</text>
<text x="85.4" y="7.2">B</text>
<text x="137.2" y="7.2">C</text>
<text x="189" y="7.2">D</text>
<text x="240.8" y="7.2">E</text>
<text x="6.7" y="32.6">4</text>
<text x="267.1" y="32.6">4</text>
<text x="6.7" y="81.2">3</text>
<text x="267.1" y="81.2">3</text>
<text x="6.7" y="129.8">2</text>
<text x="267.1" y="129.8">2</text>
<text x="6.7" y="178.3">1</text>
<text x="267.1" y="178.3">1</text>
<text x="137.2" y="202.8">C</text>
<text x="189" y="202.8">D</text>
<text x="240.8" y="202.8">E</text>
</g>
<g font-size=".9" fill="#f00">
<text x="79.2" y="57.8">PE4</text>
<text x="172.4" y="66.7">USB_DP</text>
<text x="172.4" y="68">USB_DM</text>
<text x="108.5" y="106.4" transform="rotate(-90 108.5 106.4)">VDDBT</text>
<text x="113.4" y="108.3" transform="rotate(-90 113.4 108.3)">UART0_RX</text>
<text x="146.5" y="164.5">BT_ANT</text>
</g>
</svg>
